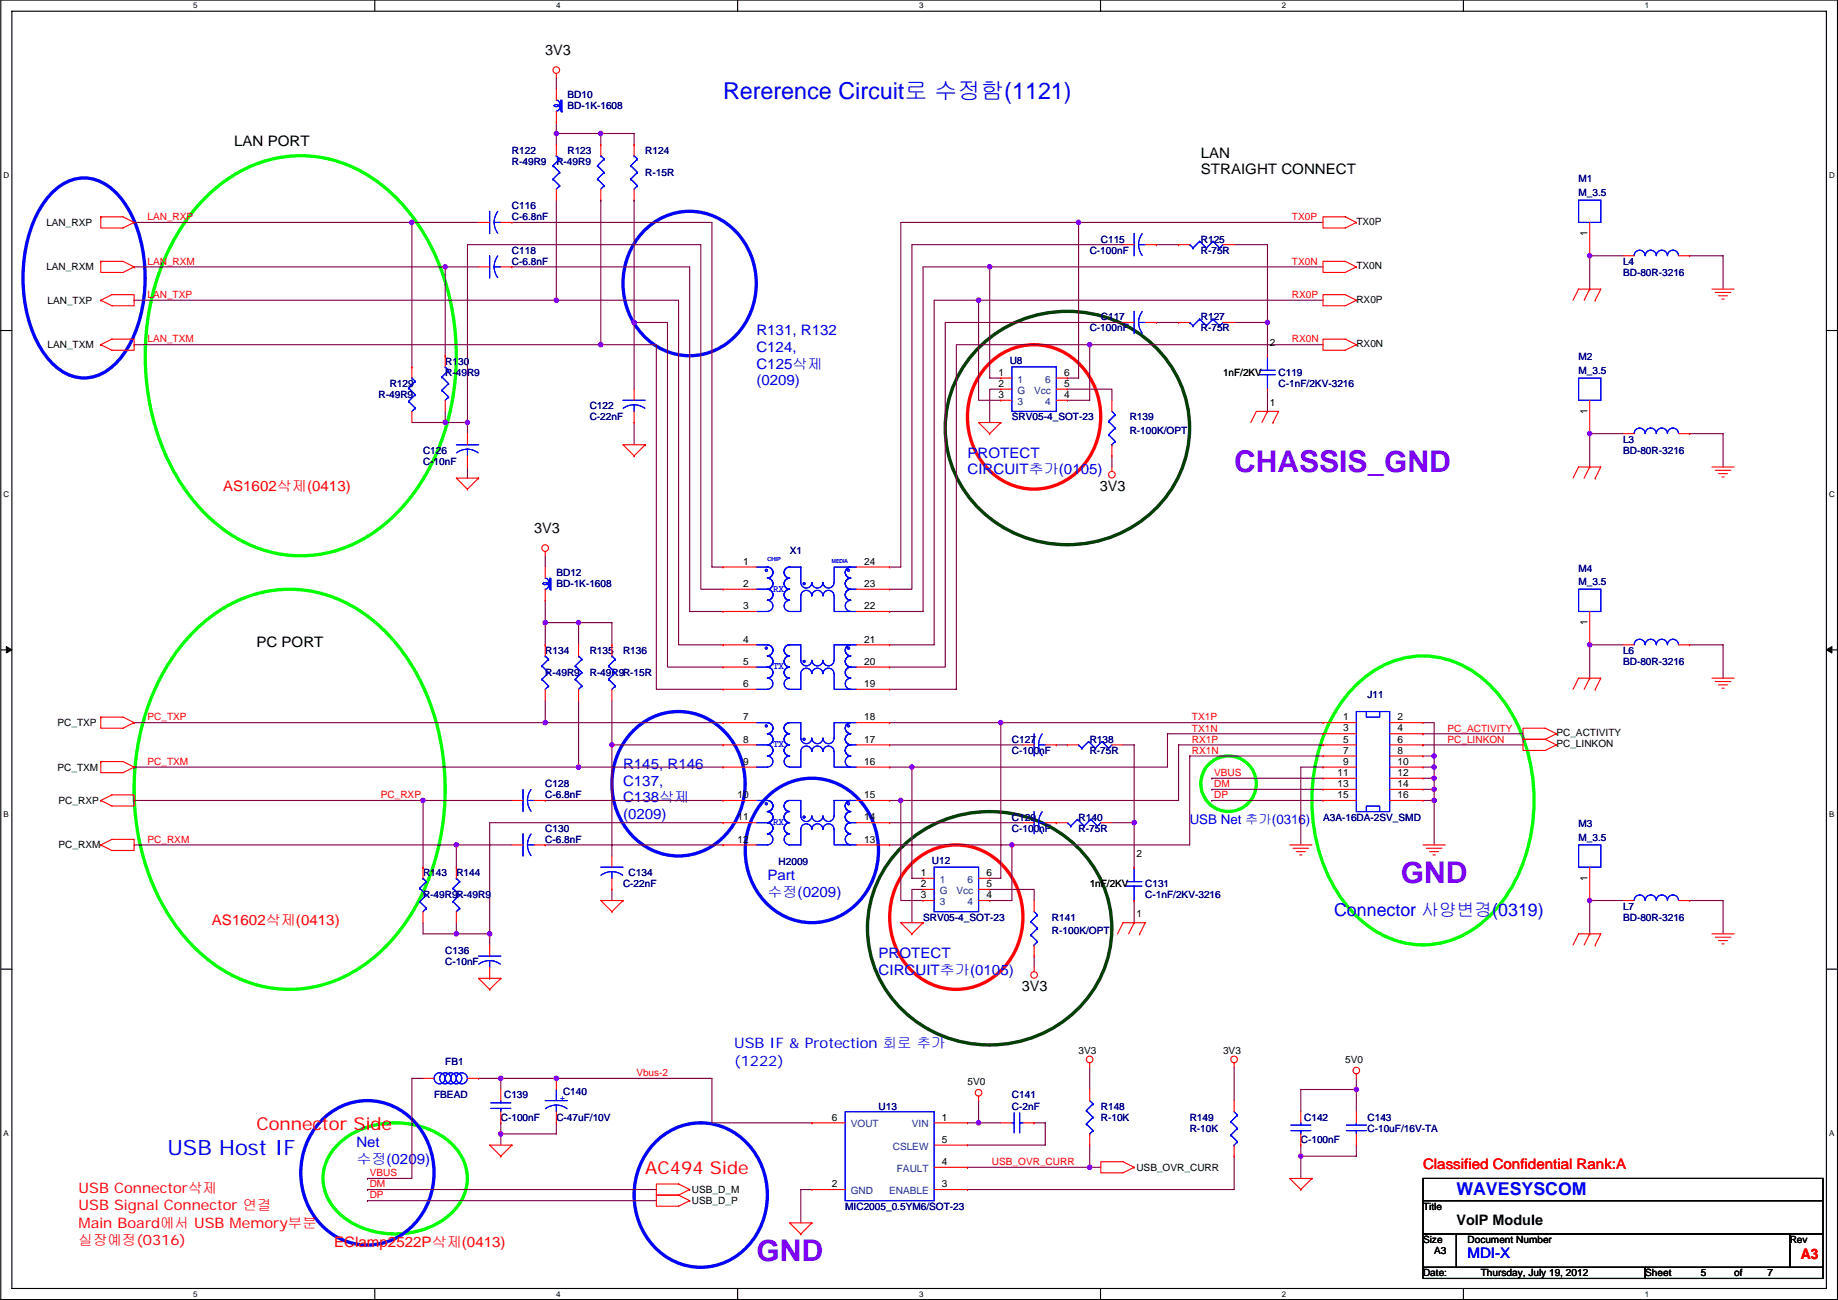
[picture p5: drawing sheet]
<svg xmlns="http://www.w3.org/2000/svg" width="420mm" height="297mm" viewBox="0 0 420 297" stroke-linecap="round" stroke-linejoin="round" font-family="sans-serif">
<path d="M.2 0h419.8v296.9h-419.8zM2.7 2.6h414.8v291.8h-414.8z" fill="none" stroke="#000" stroke-width=".25"/>
<g fill="#fff">
<path d="M44.2 .3h1v2h-1z"/>
<path d="M44.2 294.7h1v2h-1z"/>
</g>
<path d="M85.7 0v2.6M85.7 294.4v2.5" fill="none" stroke="#000" stroke-width=".25"/>
<g fill="#fff">
<path d="M127.1 .3h1v2h-1z"/>
<path d="M127.1 294.7h1v2h-1z"/>
</g>
<path d="M168.6 0v2.6M168.6 294.4v2.5" fill="none" stroke="#000" stroke-width=".25"/>
<g fill="#fff">
<path d="M210.1 .3h1v2h-1z"/>
<path d="M210.1 294.7h1v2h-1z"/>
</g>
<path d="M251.6 0v2.6M251.6 294.4v2.5" fill="none" stroke="#000" stroke-width=".25"/>
<g fill="#fff">
<path d="M293 .3h1v2h-1z"/>
<path d="M293 294.7h1v2h-1z"/>
</g>
<path d="M334.5 0v2.6M334.5 294.4v2.5" fill="none" stroke="#000" stroke-width=".25"/>
<g fill="#fff">
<path d="M376 .3h1v2h-1z"/>
<path d="M376 294.7h1v2h-1z"/>
<path d="M.8 39h1.3v2.1h-1.3z"/>
<path d="M418.1 39h1.3v2.1h-1.3z"/>
<path d="M.8 112h1.3v2h-1.3z"/>
<path d="M418.1 112h1.3v2h-1.3z"/>
</g>
<path d="M.2 75.5h2.5M417.5 75.5h2.5" fill="none" stroke="#000" stroke-width=".25"/>
<g fill="#fff">
<path d="M.8 185h1.2v2h-1.2z"/>
<path d="M418.1 185h1.2v2h-1.2z"/>
</g>
<path d="M.2 148.5h2.5M417.5 148.5h2.5" fill="none" stroke="#000" stroke-width=".25"/>
<path d="M1.4 147.7l1.3 .8-1.3 .7zM417.5 148.5l1.3-.8v1.5z" fill="#000" stroke="#000" stroke-width=".23"/>
<g fill="#fff">
<path d="M.8 257.9h1.2v2h-1.2z"/>
<path d="M418.1 257.9h1.2v2h-1.2z"/>
</g>
<path d="M.2 221.4h2.5M417.5 221.4h2.5M325.3 269.3h91.4v5h-91.4zM325.3 274.3h91.4v7.7h-91.4zM325.3 282h7.6v7.6h-7.6zM325.3 289.6h50.8v2.5h-50.8zM332.9 282h76.2v7.6h-76.2zM376.1 289.6h40.6v2.5h-40.6zM409.1 282h7.6v7.6h-7.6z" fill="none" stroke="#000" stroke-width=".25"/>
<path d="M225.6 83.6a14.6 14.6 0 0 1 24.2 3.8 17 17 0 0 1-8.9 23.6 15 15 0 0 1-19.1-10.8 17.5 17.5 0 0 1 3.8-16.6zM207.8 197.9a14.6 14.6 0 0 1 24.2 3.8 17 17 0 0 1-8.9 23.6 15 15 0 0 1-19-10.8 17.5 17.5 0 0 1 3.7-16.6z" fill="none" stroke="#f00" stroke-width=".76"/>
<path d="M12.2 43.8a9.5 9.5 0 0 1 14.1 0 25.8 25.8 0 0 1 6.7 15.6 31.9 31.9 0 0 1-4.8 21.6 11.1 11.1 0 0 1-10.3 5.3 12.8 12.8 0 0 1-8.6-6.6 34 34 0 0 1 0-32.4l1.9-2.5zM146.9 53.1a14.6 14.6 0 0 1 24.1 3.8 17 17 0 0 1-8.8 23.6 15 15 0 0 1-19.1-10.8 17.5 17.5 0 0 1 3.8-16.6zM144.3 167.4a14.6 14.6 0 0 1 24.2 3.8 17 17 0 0 1-8.9 23.6 15 15 0 0 1-19-10.8 17.5 17.5 0 0 1 3.7-16.6zM174.8 182.7a14.6 14.6 0 0 1 24.2 3.8 17 17 0 0 1-8.9 23.6 15 15 0 0 1-19.1-10.9 17.5 17.5 0 0 1 3.8-16.5zM73.2 256.3a14.6 14.6 0 0 1 24.2 3.8 17 17 0 0 1-8.9 23.6 15 15 0 0 1-19.1-10.8 17.5 17.5 0 0 1 3.8-16.6zM149.4 261.4a14.6 14.6 0 0 1 24.2 3.8 17 17 0 0 1-8.9 23.6 15 15 0 0 1-19.1-10.8 17.5 17.5 0 0 1 3.8-16.6z" fill="none" stroke="#00f" stroke-width=".76"/>
<g fill="none" stroke="#0f0" stroke-width=".76">
<path d="M47 45.1a29.9 29.9 0 0 1 28.9-8.6 35.5 35.5 0 0 1 21 16.8 56.4 56.4 0 0 1 0 55.9 36 36 0 0 1-21 16.9 29.3 29.3 0 0 1-27-6.9 48.4 48.4 0 0 1-15.4-31.7 54.1 54.1 0 0 1 10.1-38.5zM44.5 144.2a29.9 29.9 0 0 1 28.9-8.6 35.5 35.5 0 0 1 20.9 16.8 56.4 56.4 0 0 1 0 55.9 36 36 0 0 1-20.9 16.8 29.3 29.3 0 0 1-27.1-6.8 48.4 48.4 0 0 1-15.3-31.8 54.1 54.1 0 0 1 10.1-38.5zM310 156.5a20.9 20.9 0 0 1 30.6 0 37.6 37.6 0 0 1 10 28.8 35.9 35.9 0 0 1-11.5 25.3 20.8 20.8 0 0 1-29.1-1.4 37.6 37.6 0 0 1-10-28.8 36.4 36.4 0 0 1 10-23.9zM77.6 261.2a19.9 19.9 0 0 1 25.5 0 10.5 10.5 0 0 1 0 16.1 19.8 19.8 0 0 1-25.5 0 10.5 10.5 0 0 1 0-16.1z"/>
<circle cx="280.8" cy="179.1" r="6.3"/>
</g>
<path d="M223.5 79.6a28.7 28.7 0 0 1 45.6 6.5 26.2 26.2 0 0 1-14.7 36.5 28.3 28.3 0 0 1-37-16.8 25.8 25.8 0 0 1 6.1-26.2zM205.8 193.9a28.7 28.7 0 0 1 45.5 6.5 26.2 26.2 0 0 1-14.7 36.5 28.3 28.3 0 0 1-37-16.8 25.8 25.8 0 0 1 6.2-26.2z" fill="none" stroke="#004000" stroke-width=".76"/>
<g fill="none" stroke="#800040" stroke-width=".25">
<path d="M127.2 17.8v2.5M127.2 30.5h17.8v2.5M127.2 30.5v2.5M127.2 28v2.5M127.2 30.5h.1M137.3 30.5h.1M137.3 30.5v2.5M30.7 50.8h.1M30.7 50.8h63.5M94.2 50.8h15.2M94.2 50.8h.1M94.2 50.8v33"/>
<path d="M117 50.8h45.7v78.8h2.6M127.2 45.7v22.9M137.3 45.7h.1M137.3 45.7v33.1M145 45.7h.1M145 45.7v28M246.6 50.8h.1M246.6 50.8h55.8M256.7 55.9h-48.2v78.7h-5.1M264.3 55.9h5.1M282.1 55.9h7.6v17.8M363.4 58.4h.1"/>
<path d="M363.4 58.4v7.7M363.4 58.4h7.6M386.3 58.4h7.6v7.7M30.7 68.6h.1M30.7 68.6h124.4v78.7h10.2M30.7 61h.1M30.7 78.8h.1M30.7 61h71.1M30.7 78.8h106.6M101.8 61h7.6M101.8 61h.1M101.8 61v20.3"/>
<path d="M117 61h40.7v78.7h7.6M127.2 68.6h.1M137.3 78.8h12.7v78.7h15.3M145 73.7v15.2M145 73.7h7.6v78.7h12.7M223.7 68.6h.1M223.7 68.6h78.7M226.2 61h.1M226.2 61h76.2M249.1 78.8h-30.5v78.7h-15.2M249.1 78.8h.1M249.1 78.8v12.7h-5.1"/>
<path d="M249.1 78.8h53.3M256.7 73.7h-40.6v78.7h-12.7M264.3 73.7h5.1M282.1 73.7h7.6M289.7 73.7h.1M289.7 73.7v7.6M94.2 96.5h7.6M101.8 96.5h.1M101.8 94v2.5M101.8 96.5h5.1M106.9 96.5h.1M106.9 96.5v-40.6h53.3v78.7h5.1"/>
<path d="M106.9 96.5v2.6M145 96.5v5.1M228.8 86.4h-2.6v-25.4h-15.2v78.7h-7.6M228.8 91.5h-5.1v-22.9h-10.2v78.7h-10.1M228.8 88.9h-2.6v7.6M244 86.4h2.6v-35.6h-40.7v78.8h-2.5M244 88.9h10.2v2.6M289.7 88.9v5.1M363.4 99.1h.1M363.4 99.1v7.6M363.4 99.1h7.6M386.3 99.1h7.6v7.6"/>
<path d="M106.9 106.7v2.5M254.2 104.2v2.5M124.6 127v2.6M124.6 137.2v5.1M124.6 142.3h15.3v5M124.6 142.3v5M124.6 142.3h.1M132.3 142.3h.1M132.3 142.3v5M363.4 147.3h.1M363.4 147.3v7.7M363.4 147.3h7.6"/>
<path d="M386.3 147.3h7.6v7.7M30.7 165.1h.1M30.7 175.3h.1M30.7 165.1h134.6M30.7 175.3h134.6M124.6 165.1h.1M124.6 160v5.1M132.3 160v15.3M132.3 175.3h.1M139.9 170.2v25.4M139.9 170.2h.1M139.9 160v10.2"/>
<path d="M139.9 170.2h25.4M203.4 170.2h30.5M203.4 175.3h5.1M203.4 165.1h25.4M208.5 175.3h.1M208.5 175.3v25.4h2.5M228.8 165.1v35.6h-2.6M228.8 165.1h.1M228.8 165.1h73.6M241.5 170.2h2.5M256.7 170.2h2.6v17.8h-5.1M266.9 167.7h.1"/>
<path d="M266.9 167.7v7.6h-58.4M266.9 167.7h35.5M269.4 170.2h.1M269.4 170.2v12.7h-63.5M269.4 170.2h33M272 172.7v20.4h-40.7M272 172.7h.1M272 172.7h30.4M277 177.8h.1M277 177.8h25.4M302.4 175.3h-5v17.8M325.3 165.1h2.5v7.6"/>
<path d="M325.3 172.7h2.5M325.3 177.8h2.5M325.3 167.7h.1M325.3 170.2h.1M325.3 170.2h22.9M325.3 167.7h22.9M327.8 172.7v2.6h-2.5M327.8 177.8h.1M327.8 177.8v2.6h-2.5M327.8 172.7h.1M327.8 175.3v2.5M30.7 193.1h.1"/>
<path d="M30.7 182.9h.1M30.7 193.1h86.3M30.7 182.9h86.3M96.7 182.9v15.2M96.7 182.9h.1M104.3 193.1v5M104.3 193.1h.1M124.6 182.9h40.7M124.6 193.1h40.7M165.3 188h-53.4v25.4M203.4 188h30.5M203.4 193.1h27.9"/>
<path d="M203.4 182.9h2.5M205.9 182.9h.1M205.9 182.9v22.9h5.1M231.3 193.1h.1M231.3 193.1v12.7h-5.1M259.3 188h.1M259.3 188v10.1M277 180.4h.1M277 182.9h.1M277 182.9h25.4M277 180.4h25.4M327.8 182.9h.1"/>
<path d="M327.8 180.4v2.5h-2.5M327.8 180.4h.1M327.8 182.9v10.2M96.7 210.8v2.6h7.6M104.3 213.4h.1M104.3 210.8v2.6M104.3 213.4h7.6M111.9 213.4h.1M111.9 213.4v2.5M139.9 203.2v2.6M211 203.2h-2.5v7.6M226.2 203.2h10.2v2.6"/>
<path d="M236.4 218.5v2.5M259.3 205.8v5M363.4 205.8h.1M363.4 205.8v7.6M363.4 205.8h7.6M386.3 205.8h7.6v7.6M96.7 246.4h-2.5v22.9h-10.2M109.4 246.4h5.1v2.5M114.5 246.4h.1M114.5 259.1v2.5M114.5 259.1h.1M114.5 256.6v2.5"/>
<path d="M114.5 246.4h48.2v10.2h22.9M127.2 256.6v2.5h-12.7M127.2 246.4h.1M221.2 256.6h2.5M223.7 251.5v5.1h5.1M223.7 251.5h.1M236.4 256.6h2.5v5h-17.7M249.1 243.9v5M282.1 243.9v7.6M310.1 248.9h.1M310.1 248.9h-12.7v5.1M310.1 246.4v2.5"/>
<path d="M310.1 248.9v5.1M84 271.8h.1M84 274.3h.1M84 269.3h.1M84 271.8h66M84 274.3h66M185.6 271.8h-2.5v7.6M221.2 266.7h.1M221.2 266.7h30.4M249.1 266.7h.1M249.1 261.6v5.1M282.1 264.2v7.6h-60.9"/>
<path d="M297.4 261.6v2.6M297.4 264.2v5.1M297.4 264.2h.1M310.1 261.6v2.6h-12.7"/>
</g>
<g fill="#f0f" stroke="#f0f" stroke-width=".25">
<circle cx="127.2" cy="68.6" r=".5"/>
<circle cx="137.3" cy="30.5" r=".5"/>
<circle cx="101.8" cy="96.5" r=".5"/>
<circle cx="246.5" cy="50.8" r=".5"/>
<circle cx="226.2" cy="61" r=".5"/>
<circle cx="289.7" cy="73.7" r=".5"/>
<circle cx="106.8" cy="96.5" r=".5"/>
<circle cx="223.7" cy="68.6" r=".5"/>
<circle cx="124.6" cy="165.1" r=".5"/>
<circle cx="231.3" cy="193" r=".5"/>
<circle cx="205.9" cy="182.9" r=".5"/>
<circle cx="259.2" cy="188" r=".5"/>
<circle cx="139.9" cy="170.2" r=".5"/>
<circle cx="132.2" cy="142.2" r=".5"/>
<circle cx="111.9" cy="213.4" r=".5"/>
<circle cx="104.3" cy="213.4" r=".5"/>
<circle cx="208.4" cy="175.3" r=".5"/>
<circle cx="124.6" cy="142.2" r=".5"/>
<circle cx="249.1" cy="78.7" r=".5"/>
<circle cx="114.5" cy="246.4" r=".5"/>
<circle cx="114.5" cy="259.1" r=".5"/>
<circle cx="127.2" cy="246.4" r=".5"/>
<circle cx="249.1" cy="266.7" r=".5"/>
<circle cx="223.7" cy="256.5" r=".5"/>
<circle cx="310" cy="248.9" r=".5"/>
<circle cx="297.3" cy="264.2" r=".5"/>
<circle cx="104.3" cy="193" r=".5"/>
<circle cx="96.7" cy="182.9" r=".5"/>
<circle cx="228.8" cy="165.1" r=".5"/>
<circle cx="363.4" cy="58.4" r=".5"/>
<circle cx="363.4" cy="99.1" r=".5"/>
<circle cx="363.4" cy="147.3" r=".5"/>
<circle cx="363.4" cy="205.7" r=".5"/>
<circle cx="132.2" cy="175.3" r=".5"/>
<circle cx="144.9" cy="73.7" r=".5"/>
<circle cx="137.3" cy="78.7" r=".5"/>
<circle cx="101.8" cy="61" r=".5"/>
<circle cx="94.1" cy="50.8" r=".5"/>
<circle cx="127.2" cy="30.5" r=".5"/>
<circle cx="327.8" cy="182.9" r=".5"/>
<circle cx="327.8" cy="175.3" r=".5"/>
<circle cx="327.8" cy="177.8" r=".5"/>
<circle cx="327.8" cy="180.3" r=".5"/>
<circle cx="327.8" cy="172.7" r=".5"/>
</g>
<g fill="none" stroke="#f00" stroke-width=".25">
<path d="M127.2 16.8v1M127.2 20.3v2.6M127.2 28h.1M127.2 33h.1M127.2 25.4v2.6M127.2 33v2.6M137.3 33h.1M137.3 33v2.6M145 33h.1M145 33v2.6M23 59.7h5.1l2.6 1.3M23 59.7v2.6h5.1l2.6-1.3"/>
<path d="M23 59.7h.1M23 49.6h5.1l2.6 1.2M23 49.6v2.5h5.1l2.6-1.3M23 49.6h.1M30.7 50.8h.1M109.4 50.8h2.5M114.5 50.8h2.5M117 50.8h.1M127.2 43.2v2.5M137.3 43.2v2.5M145 43.2v2.5M256.7 55.9h2.6"/>
<path d="M261.8 55.9h2.5M264.3 55.9h.1M269.4 55.9h.1M269.4 55.9h2.6M279.6 55.9h2.5M302.4 49.6h5.1l2.6 1.2-2.6 1.3h-5.1zM302.4 59.7h5.1l2.6 1.3-2.6 1.3h-5.1zM310.1 50.8h.1M363.4 58.4h.1M363.4 50.8v7.6M371 58.4h2.6M383.7 58.4h2.6"/>
<path d="M386.3 58.4h.1M23 78.8l2.6-1.3h5.1v2.5h-5.1zM23 78.8h.1M23 68.6l2.6-1.3h5.1v2.6h-5.1zM23 68.6h.1M30.7 61h.1M109.4 61h2.5M114.5 61h2.5M117 61h.1M256.7 73.7h2.6M261.8 73.7h2.5M264.3 73.7h.1"/>
<path d="M269.4 73.7h.1M269.4 73.7h2.6M279.6 73.7h2.5M302.4 67.3h5.1l2.6 1.3-2.6 1.3h-5.1zM302.4 77.5h5.1l2.6 1.3-2.6 1.2h-5.1zM310.1 61h.1M310.1 68.6h.1M310.1 78.8h.1M359.6 68.6l1.3-2.5h5l-1.2 2.5M363.4 66.1h.1M363.4 66.1l-1.3 2.5M364.7 68.6h.1"/>
<path d="M391.3 66.1h5.1M392.1 66.8h3.6M392.9 67.6h2M393.6 68.3h.5M94.2 94v2.5M94.2 83.8h.1M94.2 83.8v2.6M101.8 91.5v2.5M101.8 81.3h.1M101.8 81.3v2.5M106.9 99.1v2.5M145 88.9v2.6"/>
<path d="M145 96.5h.1M145 94v2.5M226.2 99.1h.1M228.8 96.5h-5.1l2.5 2.6M228.8 96.5h.1M228.8 86.4h.1M228.8 88.9h.1M228.8 91.5h.1M228.8 96.5l-2.6 2.6M228.8 86.4h2.5M228.8 88.9h2.5M228.8 91.5h2.5"/>
<path d="M241.5 86.4h2.5M241.5 88.9h2.5M241.5 91.5h2.5M244 91.5h.1M244 88.9h.1M244 86.4h.1M254.2 91.5v2.5M285.9 96.5l1.3-2.5h5.1l-1.3 2.5M289.7 94h.1M289.7 81.3h.1M289.7 88.9h.1M289.7 94l-1.2 2.5"/>
<path d="M291 96.5h.1M363.4 99.1h.1M363.4 91.5v7.6M371 99.1h2.6M383.7 99.1h2.6M386.3 99.1h.1M106.9 111.8h.1M106.9 106.7h.1M106.9 104.2v2.5M109.4 109.2h-5.1l2.6 2.6M109.4 109.2h.1M109.4 109.2l-2.5 2.6"/>
<path d="M145 104.2h.1M147.5 101.6h-5.1l2.6 2.6M147.5 101.6h.1M147.5 101.6l-2.5 2.6M254.2 106.7v1M254.2 104.2h.1M254.2 101.6v2.6M359.6 109.2l1.3-2.5h5l-1.2 2.5M363.4 106.7h.1M363.4 106.7l-1.3 2.5M364.7 109.2h.1M391.3 106.7h5.1"/>
<path d="M392.1 107.5h3.6M392.9 108.2h2M393.6 109h.5M124.6 126v1M124.6 129.6v2.5M124.6 137.2h.1M124.6 134.6v2.6M165.3 129.6h.1M165.3 134.6h.1M165.3 139.7h.1M165.3 129.6h7.6M165.3 134.6h7.6"/>
<path d="M165.3 139.7h7.6M195.8 129.6h7.6M195.8 134.6h7.6M195.8 139.7h7.6M203.4 139.7h.1M203.4 134.6h.1M203.4 129.6h.1M363.4 139.7v7.6M124.6 157.5v2.5M124.6 147.3h.1M124.6 147.3v2.6M132.3 157.5v2.5"/>
<path d="M132.3 147.3h.1M132.3 147.3v2.6M139.9 157.5v2.5M139.9 147.3h.1M139.9 147.3v2.6M165.3 147.3h.1M165.3 152.4h.1M165.3 157.5h.1M165.3 147.3h7.6M165.3 152.4h7.6M165.3 157.5h7.6M195.8 147.3h7.6"/>
<path d="M195.8 152.4h7.6M195.8 157.5h7.6M203.4 157.5h.1M203.4 152.4h.1M203.4 147.3h.1M359.6 157.5l1.3-2.5h5l-1.2 2.5M363.4 155h.1M363.4 147.3h.1M363.4 155l-1.3 2.5M364.7 157.5h.1M371 147.3h2.6M383.7 147.3h2.6"/>
<path d="M386.3 147.3h.1M391.3 155h5.1M392.1 155.7h3.6M392.9 156.5h2M393.6 157.2h.5M23 174h5.1l2.6 1.3M23 174v2.6h5.1l2.6-1.3M23 174h.1M23 163.9h5.1l2.6 1.2M23 163.9v2.5h5.1l2.6-1.3M23 163.9h.1M30.7 175.3h.1"/>
<path d="M30.7 165.1h.1M165.3 165.1h.1M165.3 170.2h.1M165.3 175.3h.1M165.3 170.2h7.6M165.3 165.1h7.6M165.3 175.3h7.6M195.8 170.2h7.6M195.8 165.1h7.6M195.8 175.3h7.6M203.4 165.1h.1M203.4 175.3h.1"/>
<path d="M203.4 170.2h.1M233.9 170.2h2.5M238.9 170.2h2.6M241.5 170.2h.1M244 170.2h.1M244 170.2h2.6M254.2 170.2h2.5M302.4 165.1h.1M302.4 167.7h.1M302.4 170.2h.1M302.4 172.7h.1M302.4 175.3h.1"/>
<path d="M302.4 177.8h.1M302.4 170.2h7.7M302.4 165.1h7.7M302.4 167.7h7.7M302.4 172.7h7.7M302.4 175.3h7.7M302.4 177.8h7.7M317.7 170.2h7.6M317.7 165.1h7.6M317.7 167.7h7.6M317.7 172.7h7.6M317.7 175.3h7.6"/>
<path d="M317.7 177.8h7.6M325.3 165.1h.1M325.3 167.7h.1M325.3 170.2h.1M325.3 172.7h.1M325.3 175.3h.1M325.3 177.8h.1M353.2 168.9h-5v2.6h5l2.6-1.3M353.2 168.9l2.6 1.3M355.8 170.2h.1M355.8 167.7l-2.6-1.3h-5v2.5h5M355.8 167.7h.1"/>
<path d="M355.8 167.7l-2.6 1.2M23 193.1l2.6-1.3h5.1v2.5h-5.1zM23 193.1h.1M23 182.9l2.6-1.3h5.1v2.6h-5.1zM23 182.9h.1M96.7 198.1h.1M96.7 198.1v2.6M104.3 198.1h.1M104.3 198.1v2.6M117 182.9h2.6M117 193.1h2.6M122.1 182.9h2.5"/>
<path d="M122.1 193.1h2.5M124.6 182.9h.1M124.6 193.1h.1M139.9 195.6v2.5M165.3 182.9h.1M165.3 188h.1M165.3 193.1h.1M165.3 182.9h7.6M165.3 193.1h7.6M165.3 188h7.6M195.8 182.9h7.6M195.8 193.1h7.6"/>
<path d="M195.8 188h7.6M203.4 182.9h.1M203.4 188h.1M203.4 193.1h.1M233.9 188h2.5M238.9 188h5.1M241.5 188h.1M251.6 188h2.6M259.3 198.1h.1M294.8 193.1h5.1M295.6 193.8h3.5M296.3 194.6h2.1"/>
<path d="M297.1 195.3h.5M302.4 180.4h.1M302.4 182.9h.1M302.4 182.9h7.7M302.4 180.4h7.7M317.7 182.9h7.6M317.7 180.4h7.6M325.3 193.1h5.1M325.3 180.4h.1M325.3 182.9h.1M326.1 193.8h3.5M326.8 194.6h2.1"/>
<path d="M327.6 195.3h.5M363.4 198.1v7.7M96.7 208.3v2.5M104.3 208.3v2.5M111.9 215.9v2.6M139.9 208.3h.1M139.9 203.2h.1M139.9 200.7v2.5M142.4 205.8h-5.1l2.6 2.5M142.4 205.8h.1M142.4 205.8l-2.5 2.5M208.5 213.4h.1"/>
<path d="M211 210.8h-5.1l2.6 2.6M211 210.8h.1M211 200.7h.1M211 203.2h.1M211 205.8h.1M211 210.8l-2.5 2.6M211 205.8h2.5M211 200.7h2.5M211 203.2h2.5M223.7 205.8h2.5M223.7 200.7h2.5M223.7 203.2h2.5"/>
<path d="M226.2 205.8h.1M226.2 203.2h.1M226.2 200.7h.1M236.4 205.8v2.5M236.4 218.5h.1M236.4 215.9v2.6M255.4 213.4l1.3-2.6h5.1l-1.3 2.6M259.3 210.8h.1M259.3 205.8h.1M259.3 210.8l-1.3 2.6M260.5 213.4h.1M359.6 215.9l1.3-2.5h5l-1.2 2.5"/>
<path d="M363.4 213.4h.1M363.4 205.8h.1M363.4 213.4l-1.3 2.5M364.7 215.9h.1M371 205.8h2.6M383.7 205.8h2.6M386.3 205.8h.1M391.3 213.4h5.1M392.1 214.1h3.6M392.9 214.9h2M393.6 215.7h.5M111.9 226.1h.1"/>
<path d="M111.9 223.5h.1M111.9 221v2.5M114.5 223.5h-5.1l2.5 2.6M114.5 223.5h.1M114.5 223.5l-2.6 2.6M236.4 221v1M96.7 246.4h2.5M106.9 246.4h2.5M109.4 246.4h.1M114.5 248.9v2.6M114.5 256.6h.1M114.5 254v2.6"/>
<path d="M127.2 246.4v2.5M127.2 256.6h.1M127.2 254v2.6M185.6 256.6h.1M185.6 256.6h7.6M213.5 256.6h7.7M221.2 256.6h.1M223.7 250.5v1M228.8 256.6h2.5M233.9 256.6h2.5M236.4 256.6h.1M249.1 242.8v1.1"/>
<path d="M249.1 248.9v2.6M249.1 259.1v2.5M282.1 242.8v1.1M282.1 251.5v2.5M297.4 254v2.6M297.4 259.1v2.5M310.1 245.4v1M310.1 254v2.6M310.1 259.1v2.5M114.5 264.2h.1M117 261.6h-5.1l2.6 2.6M117 261.6h.1"/>
<path d="M117 261.6l-2.5 2.6M155.1 273.1h-5.1v2.5h5.1l2.6-1.3M155.1 273.1l2.6 1.2M157.7 274.3h.1M157.7 271.8l-2.6-1.3h-5.1v2.6h5.1M157.7 271.8h.1M157.7 271.8l-2.6 1.3M185.6 279.4h-5.1l2.6 2.6M185.6 279.4h.1M185.6 271.8h.1M185.6 279.4l-2.5 2.6M185.6 271.8h7.6"/>
<path d="M213.5 266.7h7.7M213.5 261.6h7.7M213.5 271.8h7.7M221.2 266.7h.1M221.2 261.6h.1M221.2 271.8h.1M249.1 261.6h.1M251.6 265.5h5.1l2.6 1.2-2.6 1.3h-5.1zM259.3 266.7h.1M282.1 264.2h.1M282.1 261.6v2.6M297.4 271.8h.1"/>
<path d="M297.4 261.6h.1M299.9 269.3h-5.1l2.6 2.5M299.9 269.3h.1M299.9 269.3l-2.5 2.5M310.1 261.6h.1M183.1 282h.1"/>
<circle cx="127.2" cy="16" r=".76"/>
<circle cx="254.2" cy="108.5" r=".76"/>
<circle cx="124.6" cy="125.2" r=".76"/>
<circle cx="236.4" cy="222.8" r=".76"/>
<circle cx="223.7" cy="249.7" r=".76"/>
<circle cx="249.1" cy="242.1" r=".76"/>
<circle cx="282.1" cy="242.1" r=".76"/>
<circle cx="310" cy="244.6" r=".76"/>
</g>
<g fill="none" stroke="#00f" stroke-width=".25">
<path d="M126.4 37.9h.1M126.4 37.9l1.5 1.5M126.6 24.1a.76 .76 0 0 1 1.3 .3 .76 .76 0 0 1-.7 1M127.2 22.9a.75 .75 0 0 1 .7 1 .75 .75 0 0 1-1.3 .3M127.2 35.6h.1M127.2 35.6l.7 .7M127.9 39.4h.1M127.9 36.3h.1M127.9 39.4l-1.5 1.5M127.9 36.3l-1.5 1.6M128.2 22.9v2.5M128.4 25.4h.1"/>
<path d="M128.4 22.9v2.5M136.6 37.9h.1M136.6 37.9l1.5 1.5M137.3 35.6h.1M137.3 35.6l.8 .7M138.1 39.4h.1M138.1 36.3h.1M138.1 39.4l-1.5 1.5M138.1 36.3l-1.5 1.6M144.2 37.9h.1M144.2 37.9l1.5 1.5M145 35.6h.1"/>
<path d="M145 35.6l.7 .7M145.7 39.4h.1M145.7 36.3h.1M145.7 39.4l-1.5 1.5M145.7 36.3l-1.5 1.6M111.9 48.3v5.1M111.9 58.4v5.1M113 50.8h1.5M113 50.8l.1 1 .7 1.5M113.8 48.3l-.7 1.5-.1 1M113.8 58.5l-.7 1.4-.1 1.1M126.4 40.9h.1"/>
<path d="M126.4 40.9l1.5 1.5M127.9 42.4h.1M127.9 42.4l-.7 .8M136.6 40.9h.1M136.6 40.9l1.5 1.5M138.1 42.4h.1M138.1 42.4l-.8 .8M144.2 40.9h.1M144.2 40.9l1.5 1.5M145.7 42.4h.1M145.7 42.4l-.7 .8M259.3 53.4v5"/>
<path d="M260.3 55.9h1.5M260.3 55.9l.1 1 .7 1.5M261.1 53.4l-.7 1.4-.1 1.1M272 55.9h.1M272 55.9l.7 .8M272.7 56.7h.1M274.2 55.1h.1M274.2 55.1l1.6 1.6M274.2 55.1l-1.5 1.6M275.8 56.7h.1M277.3 55.1h.1M277.3 55.1l1.5 1.6"/>
<path d="M277.3 55.1l-1.5 1.6M278.8 56.7h.1M279.6 55.9l-.8 .8M360.9 45.7h5v5.1h-5zM373.6 58.4a1.26 1.26 0 0 1 1.2-1.2 1.26 1.26 0 0 1 1.3 1.2 1.27 1.27 0 0 1 1.2-1.2 1.27 1.27 0 0 1 1.3 1.2 1.27 1.27 0 0 1 1.3-1.2 1.27 1.27 0 0 1 1.3 1.2 1.27 1.27 0 0 1 1.2-1.2 1.27 1.27 0 0 1 1.3 1.2M113 61h1.5M113 61l.1 1 .7 1.4M259.3 71.1v5.1M260.3 73.7h1.5M260.3 73.7l.1 1 .7 1.4M261.1 71.2l-.7 1.4-.1 1.1M272 73.7h.1"/>
<path d="M272 73.7l.7 .7M272.7 74.4h.1M274.2 72.9h.1M274.2 72.9l1.6 1.5M274.2 72.9l-1.5 1.5M275.8 74.4h.1M277.3 72.9h.1M277.3 72.9l1.5 1.5M277.3 72.9l-1.5 1.5M278.8 74.4h.1M279.6 73.7l-.8 .7M93.4 91.7h.1"/>
<path d="M93.4 88.7h.1M93.4 91.7l1.5 1.5M93.4 88.7l1.5 1.5M94.2 86.4h.1M94.2 86.4l.7 .7M94.9 93.2h.1M94.9 90.2h.1M94.9 87.1h.1M94.9 93.2l-.7 .8M94.9 87.1l-1.5 1.6M94.9 90.2l-1.5 1.5M101 89.2h.1"/>
<path d="M101 86.1h.1M101 89.2l1.5 1.5M101 86.1l1.5 1.6M101.8 83.8h.1M101.8 83.8l.7 .8M102.5 90.7h.1M102.5 87.7h.1M102.5 84.6h.1M102.5 90.7l-.7 .8M102.5 87.7l-1.5 1.5M102.5 84.6l-1.5 1.5M142.4 91.5h5.1"/>
<path d="M142.5 93.3a4.1 4.1 0 0 1 4.9 0M145 92.5v1.5M231.3 83.8h10.2v10.2h-10.2zM253.4 96.3h.1M253.4 99.3h.1M253.4 96.3l1.5 1.5M253.4 99.3l1.5 1.6M254.2 94l.7 .8M254.9 94.8h.1M254.9 97.8h.1M254.9 94.8l-1.5 1.5M254.9 97.8l-1.5 1.5"/>
<path d="M288 84.6h3.5M288 85.6h3.5M289.7 81.3v3.3M289.7 85.6v3.3M360.9 86.4h5v5.1h-5zM373.6 99.1a1.26 1.26 0 0 1 1.2-1.3 1.26 1.26 0 0 1 1.3 1.3 1.27 1.27 0 0 1 1.2-1.3 1.27 1.27 0 0 1 1.3 1.3 1.27 1.27 0 0 1 1.3-1.3 1.27 1.27 0 0 1 1.3 1.3 1.27 1.27 0 0 1 1.2-1.3 1.27 1.27 0 0 1 1.3 1.3M104.3 101.6h5.1M104.4 103.5a4.1 4.1 0 0 1 4.9 0M106.9 102.6v1.6M254.2 101.6h.1M254.9 100.9h.1M254.9 100.9l-.7 .7"/>
<path d="M124.1 133.3a.76 .76 0 0 1 1.2 .3 .76 .76 0 0 1-.7 1M124.6 132.1a.75 .75 0 0 1 .7 1 .75 .75 0 0 1-1.2 .3M125.7 132.1v2.5M125.9 134.6h.1M125.9 132.1v2.5M172.9 129.6h2.5M172.9 134.6h2.5M172.9 139.7h2.5M175.4 129.6a1.26 1.26 0 0 1 1.3 1.2 1.26 1.26 0 0 1-1.3 1.3M175.4 132.1a1.26 1.26 0 0 1 1.3 1.3 1.26 1.26 0 0 1-1.3 1.2 1.27 1.27 0 0 1 1.3 1.3 1.27 1.27 0 0 1-1.3 1.3 1.27 1.27 0 0 1 1.3 1.2 1.27 1.27 0 0 1-1.3 1.3M180.5 129.6a1.26 1.26 0 0 0-1.3 1.2 1.26 1.26 0 0 0 1.3 1.3M180.5 132.1a1.26 1.26 0 0 0-1.3 1.3 1.26 1.26 0 0 0 1.3 1.2 1.27 1.27 0 0 0-1.3 1.3 1.27 1.27 0 0 0 1.3 1.3 1.27 1.27 0 0 0-1.3 1.2 1.27 1.27 0 0 0 1.3 1.3"/>
<path d="M180.5 129.6h2.6M183.1 136.1a1.26 1.26 0 0 1 1.2-1.2 1.26 1.26 0 0 1 1.3 1.2M183.1 129.6v3.5a1.26 1.26 0 0 0 1.2 1.3 1.26 1.26 0 0 0 1.3-1.3M183.1 129.6h.1M183.1 136.2v3.5h-2.6M185.6 136.1a1.26 1.26 0 0 1 1.3-1.2 1.26 1.26 0 0 1 1.2 1.2 1.27 1.27 0 0 1 1.3-1.2 1.27 1.27 0 0 1 1.3 1.2M185.6 133.1a1.26 1.26 0 0 0 1.3 1.3 1.26 1.26 0 0 0 1.2-1.3 1.27 1.27 0 0 0 1.3 1.3 1.27 1.27 0 0 0 1.3-1.3M190.7 136.2v3.5h5.1M194.5 129.6a1.26 1.26 0 0 0-1.3 1.2 1.26 1.26 0 0 0 1.3 1.3M194.5 132.1a1.26 1.26 0 0 0-1.3 1.3 1.26 1.26 0 0 0 1.3 1.2M194.5 134.6a1.26 1.26 0 0 0-1.3 1.3 1.26 1.26 0 0 0 1.3 1.3 1.27 1.27 0 0 0-1.3 1.2 1.27 1.27 0 0 0 1.3 1.3M194.5 134.6h1.3"/>
<path d="M195.8 129.6h-5.1v3.5M360.9 134.6h5v5.1h-5zM123.9 155.2h.1M123.9 152.2h.1M123.9 155.2l1.5 1.5M123.9 152.2l1.5 1.5M124.6 149.9h.1M124.6 149.9l.8 .7M125.4 156.7h.1M125.4 153.7h.1M125.4 150.6h.1M125.4 156.7l-.8 .8"/>
<path d="M125.4 153.7l-1.5 1.5M125.4 150.6l-1.5 1.6M131.5 155.2h.1M131.5 152.2h.1M131.5 155.2l1.5 1.5M131.5 152.2l1.5 1.5M132.3 149.9h.1M132.3 149.9l.7 .7M133 156.7h.1M133 153.7h.1M133 150.6h.1M133 156.7l-.7 .8"/>
<path d="M133 153.7l-1.5 1.5M133 150.6l-1.5 1.6M139.1 155.2h.1M139.1 152.2h.1M139.1 155.2l1.5 1.5M139.1 152.2l1.5 1.5M139.9 149.9h.1M139.9 149.9l.7 .7M140.6 156.7h.1M140.6 153.7h.1M140.6 150.6h.1M140.6 156.7l-.7 .8"/>
<path d="M140.6 153.7l-1.5 1.5M140.6 150.6l-1.5 1.6M172.9 152.4h2.5M172.9 147.3h2.5M172.9 157.5h2.5M175.4 149.9a1.27 1.27 0 0 1 1.3 1.3 1.27 1.27 0 0 1-1.3 1.2 1.26 1.26 0 0 1 1.3 1.3 1.26 1.26 0 0 1-1.3 1.2M175.4 147.3a1.26 1.26 0 0 1 1.3 1.3 1.26 1.26 0 0 1-1.3 1.3M175.4 155a1.26 1.26 0 0 1 1.3 1.2 1.26 1.26 0 0 1-1.3 1.3M180.5 147.3a1.26 1.26 0 0 0-1.3 1.3 1.26 1.26 0 0 0 1.3 1.3M180.5 149.9a1.26 1.26 0 0 0-1.3 1.2 1.26 1.26 0 0 0 1.3 1.3 1.27 1.27 0 0 0-1.3 1.3 1.27 1.27 0 0 0 1.3 1.2M180.5 155a1.26 1.26 0 0 0-1.3 1.2 1.26 1.26 0 0 0 1.3 1.3M180.5 147.3h2.6v3.6a1.26 1.26 0 0 0 1.2 1.2 1.26 1.26 0 0 0 1.3-1.2"/>
<path d="M183.1 153.9v3.6h-2.6M183.1 153.9a1.26 1.26 0 0 1 1.2-1.2 1.26 1.26 0 0 1 1.3 1.2M185.6 153.9a1.26 1.26 0 0 1 1.3-1.2 1.26 1.26 0 0 1 1.2 1.2 1.27 1.27 0 0 1 1.3-1.2 1.27 1.27 0 0 1 1.3 1.2M185.6 150.9a1.27 1.27 0 0 0 1.3 1.2 1.27 1.27 0 0 0 1.2-1.2 1.26 1.26 0 0 0 1.3 1.2 1.26 1.26 0 0 0 1.3-1.2M190.7 153.9v3.6h5.1M194.5 152.4a1.26 1.26 0 0 0-1.3 1.3 1.26 1.26 0 0 0 1.3 1.2M194.5 155a1.26 1.26 0 0 0-1.3 1.2 1.26 1.26 0 0 0 1.3 1.3M194.5 147.3a1.26 1.26 0 0 0-1.3 1.3 1.26 1.26 0 0 0 1.3 1.3M194.5 149.9a1.26 1.26 0 0 0-1.3 1.2 1.26 1.26 0 0 0 1.3 1.3M194.5 152.4h1.3M195.8 147.3h-5.1v3.6M373.6 147.3a1.26 1.26 0 0 1 1.2-1.2 1.26 1.26 0 0 1 1.3 1.2 1.27 1.27 0 0 1 1.2-1.2 1.27 1.27 0 0 1 1.3 1.2 1.27 1.27 0 0 1 1.3-1.2 1.27 1.27 0 0 1 1.3 1.2 1.27 1.27 0 0 1 1.2-1.2 1.27 1.27 0 0 1 1.3 1.2"/>
<path d="M172.9 170.2h2.5M172.9 175.3h2.5M172.9 165.1h2.5M175.4 167.7a1.26 1.26 0 0 1 1.3 1.2 1.26 1.26 0 0 1-1.3 1.3 1.27 1.27 0 0 1 1.3 1.2 1.27 1.27 0 0 1-1.3 1.3M175.4 165.1a1.26 1.26 0 0 1 1.3 1.3 1.26 1.26 0 0 1-1.3 1.2M175.4 172.7a1.26 1.26 0 0 1 1.3 1.3 1.26 1.26 0 0 1-1.3 1.3M180.5 167.7a1.27 1.27 0 0 0-1.3 1.2 1.27 1.27 0 0 0 1.3 1.3 1.26 1.26 0 0 0-1.3 1.3 1.26 1.26 0 0 0 1.3 1.2M180.5 165.1a1.26 1.26 0 0 0-1.3 1.3 1.26 1.26 0 0 0 1.3 1.2M180.5 172.7a1.26 1.26 0 0 0-1.3 1.3 1.26 1.26 0 0 0 1.3 1.3M180.5 165.1h2.6v3.6M183.1 168.7a1.26 1.26 0 0 0 1.2 1.2 1.26 1.26 0 0 0 1.3-1.2M185.6 171.7a1.26 1.26 0 0 0-1.3-1.2 1.26 1.26 0 0 0-1.2 1.2v3.6h-2.6"/>
<path d="M185.6 168.7a1.27 1.27 0 0 0 1.3 1.2 1.27 1.27 0 0 0 1.2-1.2 1.26 1.26 0 0 0 1.3 1.2 1.26 1.26 0 0 0 1.3-1.2M185.6 171.7a1.26 1.26 0 0 1 1.3-1.2 1.26 1.26 0 0 1 1.2 1.2 1.27 1.27 0 0 1 1.3-1.2 1.27 1.27 0 0 1 1.3 1.2M190.7 171.7v3.6h5.1M194.5 165.1a1.26 1.26 0 0 0-1.3 1.3 1.26 1.26 0 0 0 1.3 1.2M194.5 170.2a1.26 1.26 0 0 0-1.3 1.3 1.26 1.26 0 0 0 1.3 1.2M194.5 172.7a1.26 1.26 0 0 0-1.3 1.3 1.26 1.26 0 0 0 1.3 1.3M194.5 167.7a1.26 1.26 0 0 0-1.3 1.2 1.26 1.26 0 0 0 1.3 1.3M194.5 170.2h1.3M195.8 165.1h-5.1v3.6M236.4 167.7v5M237.4 170.2h1.5M237.4 170.2l.2 1 .6 1.5"/>
<path d="M238.2 167.7l-.6 1.4-.2 1.1M246.6 170.2h.1M246.6 170.2l.7 .8M247.3 171h.1M248.8 169.4h.1M248.8 169.4l1.6 1.6M248.8 169.4l-1.5 1.6M250.4 171h.1M251.9 169.4h.1M251.9 169.4l1.5 1.6M251.9 169.4l-1.5 1.6M253.4 171h.1"/>
<path d="M254.2 170.2l-.8 .8M310.1 162.6h7.6v22.8h-7.6zM312.3 162.6v1.3h3.1v-1.3M119.6 180.4v5M119.6 190.5v5.1M120.6 182.9h1.5M120.6 182.9l.1 1 .7 1.5M120.6 193.1h1.5M120.6 193l.1 1.1 .7 1.4M121.4 180.4l-.7 1.4-.1 1.1M121.4 190.6l-.7 1.4-.1 1M137.3 198.1h5.1"/>
<path d="M137.4 200a4.1 4.1 0 0 1 4.9 0M139.9 199.2v1.5M172.9 188h2.5M172.9 193.1h2.5M172.9 182.9h2.5M175.4 182.9a1.27 1.27 0 0 1 1.3 1.3 1.27 1.27 0 0 1-1.3 1.2 1.26 1.26 0 0 1 1.3 1.3 1.26 1.26 0 0 1-1.3 1.3 1.27 1.27 0 0 1 1.3 1.2 1.27 1.27 0 0 1-1.3 1.3M175.4 190.5a1.26 1.26 0 0 1 1.3 1.3 1.26 1.26 0 0 1-1.3 1.2M180.5 182.9a1.27 1.27 0 0 0-1.3 1.3 1.27 1.27 0 0 0 1.3 1.2 1.27 1.27 0 0 0-1.3 1.3 1.27 1.27 0 0 0 1.3 1.3 1.26 1.26 0 0 0-1.3 1.2 1.26 1.26 0 0 0 1.3 1.3M180.5 190.5a1.26 1.26 0 0 0-1.3 1.3 1.26 1.26 0 0 0 1.3 1.2M180.5 182.9h2.6v3.6M183.1 186.4a1.26 1.26 0 0 0 1.2 1.3 1.26 1.26 0 0 0 1.3-1.3M185.6 189.5a1.26 1.26 0 0 0-1.3-1.3 1.26 1.26 0 0 0-1.2 1.3v3.6h-2.6"/>
<path d="M185.6 189.5a1.26 1.26 0 0 1 1.3-1.3 1.26 1.26 0 0 1 1.2 1.3 1.27 1.27 0 0 1 1.3-1.3 1.27 1.27 0 0 1 1.3 1.3M185.6 186.4a1.26 1.26 0 0 0 1.3 1.3 1.26 1.26 0 0 0 1.2-1.3 1.27 1.27 0 0 0 1.3 1.3 1.27 1.27 0 0 0 1.3-1.3M190.7 189.5v3.6h5.1M194.5 182.9a1.26 1.26 0 0 0-1.3 1.3 1.26 1.26 0 0 0 1.3 1.2 1.27 1.27 0 0 0-1.3 1.3 1.27 1.27 0 0 0 1.3 1.3M194.5 188a1.26 1.26 0 0 0-1.3 1.2 1.26 1.26 0 0 0 1.3 1.3M194.5 190.5a1.26 1.26 0 0 0-1.3 1.3 1.26 1.26 0 0 0 1.3 1.2M194.5 188h1.3M195.8 182.9h-5.1v3.6M213.5 198.1h10.2v10.2h-10.2zM236.4 185.4v5.1M237.4 188h1.5M237.4 188l.2 1 .6 1.4"/>
<path d="M238.2 185.5l-.6 1.4-.2 1.1M244 188h.1M244 188l.8 .7M244.8 188.7h.1M246.3 187.2h.1M246.3 187.2l1.5 1.5M246.3 187.2l-1.5 1.5M247.8 188.7h.1M249.4 187.2h.1M249.4 187.2l1.5 1.5M249.4 187.2l-1.6 1.5M250.9 188.7h.1"/>
<path d="M251.6 188l-.7 .7M259.3 198.1v3.3M312.3 185.4v-1.2h3.1v1.2M360.9 193.1h5v5h-5zM95.9 206h.1M95.9 203h.1M95.9 206l1.6 1.5M95.9 203l1.6 1.5M96.7 200.7h.1M96.7 200.7l.8 .7M97.5 207.5h.1M97.5 204.5h.1"/>
<path d="M97.5 201.4h.1M97.5 207.5l-.8 .8M97.5 204.5l-1.6 1.5M97.5 201.4l-1.6 1.6M103.6 206h.1M103.6 203h.1M103.6 206l1.5 1.5M103.6 203l1.5 1.5M104.3 200.7h.1M104.3 200.7l.8 .7M105.1 207.5h.1M105.1 204.5h.1"/>
<path d="M105.1 201.4h.1M105.1 207.5l-.8 .8M105.1 204.5l-1.5 1.5M105.1 201.4l-1.5 1.6M109.4 218.5h5.1M111.9 219.5v1.5M235.6 210.6h.1M235.6 213.6h.1M235.6 210.6l1.6 1.5M235.6 213.6l1.6 1.6M236.4 215.9h.1M236.4 208.3l.8 .8"/>
<path d="M237.2 209.1h.1M237.2 212.1h.1M237.2 215.2h.1M237.2 209.1l-1.6 1.5M237.2 212.1l-1.6 1.5M237.2 215.2l-.8 .7M257.5 201.4h3.5M257.5 202.5h3.5M259.3 202.5v3.3M373.6 205.7a1.26 1.26 0 0 1 1.2-1.2 1.26 1.26 0 0 1 1.3 1.2 1.27 1.27 0 0 1 1.2-1.2 1.27 1.27 0 0 1 1.3 1.2 1.27 1.27 0 0 1 1.3-1.2 1.27 1.27 0 0 1 1.3 1.2 1.27 1.27 0 0 1 1.2-1.2 1.27 1.27 0 0 1 1.3 1.2M109.4 220.3a4.1 4.1 0 0 1 5 0M112.2 253.3h4.6"/>
<path d="M112.2 252h4.6M114.5 251.5v.5M114.5 253.3h.1M114.5 253.3v.7M124.6 251.5h5.1M127.2 252.5l1 .1 1.4 .7M127.2 252.5l-1.1 .1-1.4 .7M127.2 252.5v1.5M127.2 248.9v2.6M193.2 254h20.3v20.3h-20.3zM231.3 256.6h.5M231.8 254.3v4.5"/>
<path d="M233.1 254.3v4.5M233.1 256.6h.1M233.1 256.6h.8M248.3 253.8h.1M248.3 256.8h.1M248.3 253.8l1.6 1.5M248.3 256.8l1.6 1.5M249.1 259.1h.1M249.1 251.5l.8 .7M249.9 252.2h.1M249.9 255.3h.1M249.9 258.3h.1"/>
<path d="M249.9 252.2l-1.6 1.6M249.9 255.3l-1.6 1.5M249.9 258.3l-.8 .8M281.4 256.3h.1M281.4 259.4h.1M281.4 256.3l1.5 1.5M281.4 259.4l1.5 1.5M282.1 254l.8 .8M282.9 254.8h.1M282.9 257.8h.1M282.9 254.8l-1.5 1.5M282.9 257.8l-1.5 1.6"/>
<path d="M295.1 258.3h4.5M295.1 257.1h4.5M297.4 256.6v.5M297.4 258.3h.1M297.4 258.3v.8M307.8 258.3h4.5M307.8 257.1h4.5M310.1 256.6v.5M310.1 258.3h.1M310.1 258.3v.8M282.1 261.6h.1M282.9 260.9h.1"/>
<path d="M282.9 260.9l-.8 .7"/>
<circle cx="175.2" cy="130.3" r=".24"/>
<circle cx="183.8" cy="133.4" r=".24"/>
<circle cx="194" cy="130.3" r=".24"/>
<circle cx="175.2" cy="148.1" r=".24"/>
<circle cx="183.8" cy="151.1" r=".24"/>
<circle cx="194" cy="148.1" r=".24"/>
<circle cx="175.2" cy="165.9" r=".24"/>
<circle cx="183.8" cy="168.9" r=".24"/>
<circle cx="194" cy="165.9" r=".24"/>
<circle cx="175.2" cy="183.7" r=".24"/>
<circle cx="183.8" cy="186.7" r=".24"/>
<circle cx="194" cy="183.7" r=".24"/>
<circle cx="100.5" cy="246.4" r="1.26"/>
<circle cx="101.8" cy="246.4" r="1.26"/>
<circle cx="103" cy="246.4" r="1.26"/>
<circle cx="104.3" cy="246.4" r="1.26"/>
<circle cx="105.6" cy="246.4" r="1.26"/>
</g>
<g font-size="6.9" fill="#8000ff">
<text x="282.1" y="107.8">CHASSIS_GND</text>
<text x="320.2" y="201.8">GND</text>
<text x="172.9" y="288.2">GND</text>
</g>
<text font-size="5.3" fill="#00f" x="165.3" y="22.6">Rererence Circuit로 수정함(1121)</text>
<text font-size="4.8" fill="#00f" x="38.3" y="263.9">USB Host IF</text>
<g font-size="4.1" fill="#00f">
<text x="305" y="209.4">Connector 사양변경(0319)</text>
<text x="332.9" y="273">WAVESYSCOM</text>
</g>
<g font-size="4.1" fill="#f00">
<text x="58.6" y="258.1">Connector Side</text>
<text x="147.5" y="268.3">AC494 Side</text>
</g>
<g font-size="3.3">
<text x="124.6" y="12.6">3V3</text>
<text x="53.5" y="33.5">LAN PORT</text>
<text x="274.5" y="36">LAN</text>
<text x="274.5" y="39.8">STRAIGHT CONNECT</text>
<text x="251.4" y="112.2">3V3</text>
<text x="122.1" y="121.9">3V3</text>
<text x="58.6" y="147.8">PC PORT</text>
<text x="233.6" y="226.5">3V3</text>
<text x="332.9" y="280">VoIP Module</text>
</g>
<g font-size="3.3" fill="#00f">
<text x="172.9" y="76.6">R131, R132</text>
<text x="172.9" y="80.4">C124,</text>
<text x="172.9" y="84.2">C125삭제</text>
<text x="172.9" y="88">(0209)</text>
<text x="221.2" y="104.6">PROTECT</text>
<text x="221.2" y="108.4">CIRCUIT추가(0105)</text>
<text x="142.4" y="175.7">R145, R146</text>
<text x="142.4" y="179.5">C137,</text>
<text x="142.4" y="183.3">C138삭제</text>
<text x="142.4" y="187.1">(0209)</text>
<text x="175.4" y="201.1">Part</text>
<text x="175.4" y="204.9">수정(0209)</text>
<text x="200.8" y="218.9">PROTECT</text>
<text x="200.8" y="222.7">CIRCUIT추가(0105)</text>
<text x="167.8" y="239.5">USB IF &amp; Protection 회로 추가</text>
<text x="167.8" y="243.5">(1222)</text>
<text x="81.5" y="262.1">Net</text>
<text x="81.5" y="265.9">수정(0209)</text>
<text x="335.5" y="287.5">MDI-X</text>
</g>
<g font-size="3.3" fill="#f00">
<text x="51" y="112.2">AS1602삭제(0413)</text>
<text x="48.4" y="211.3">AS1602삭제(0413)</text>
<text x="325.3" y="267.1">Classified Confidential Rank:A</text>
<text x="18" y="272.6">USB Connector삭제</text>
<text x="18" y="276.5">USB Signal Connector 연결</text>
<text x="18" y="280.5">Main Board에서 USB Memory부분</text>
<text x="18" y="284.5">실장예정(0316)</text>
<text x="76.4" y="284.9">EClamp2522P삭제(0413)</text>
<text x="411.7" y="287.6">A3</text>
</g>
<text font-size="3" fill="#00f" x="272" y="188.2">USB Net 추가(0316)</text>
<g font-size="2.3" fill="#000080">
<text x="129.7" y="22.4">BD10</text>
<text x="129.7" y="24.9">BD-1K-1608</text>
<text x="117" y="35.1">R122</text>
<text x="129.7" y="35.1">R123</text>
<text x="147.5" y="35.1">R124</text>
<text x="117" y="37.6">R-49R9</text>
<text x="127.2" y="37.6">R-49R9</text>
<text x="147.5" y="40.2">R-15R</text>
<text x="360.9" y="41.7">M1</text>
<text x="117" y="47.8">C116</text>
<text x="360.9" y="44.7">M_3.5</text>
<text x="117" y="50.3">C-6.8nF</text>
<text x="117" y="58">C118</text>
<text x="249.1" y="58">C-100nF</text>
<text x="251.6" y="55.4">C115</text>
<text x="274.5" y="55.4">R125</text>
<text x="274.5" y="58">R-75R</text>
<text x="117" y="60.5">C-6.8nF</text>
<text x="371" y="60.5">L4</text>
<text x="371" y="63">BD-80R-3216</text>
<text x="249.1" y="75.7">C-100nF</text>
<text x="251.6" y="73.2">C117</text>
<text x="274.5" y="73.2">R127</text>
<text x="274.5" y="75.7">R-75R</text>
<text x="101.8" y="83.4">R130</text>
<text x="230.8" y="83.1">U8</text>
<text x="360.9" y="82.3">M2</text>
<text x="89.1" y="88.4">R129</text>
<text x="101.8" y="85.9">R-49R9</text>
<text x="292.3" y="88.4">C-1nF/2KV-3216</text>
<text x="292.3" y="85.9">C119</text>
<text x="360.9" y="85.4">M_3.5</text>
<text x="86.5" y="91">R-49R9</text>
<text x="134.8" y="93.5">C122</text>
<text x="134.8" y="96.1">C-22nF</text>
<text x="231.3" y="96.1">SRV05-4_SOT-23</text>
<text x="258.2" y="96.1">R139</text>
<text x="258.2" y="99.1">R-100K/OPT</text>
<text x="371" y="101.1">L3</text>
<text x="96.7" y="103.7">C126</text>
<text x="96.7" y="106.2">C-10nF</text>
<text x="371" y="103.7">BD-80R-3216</text>
<text x="127.2" y="131.6">BD12</text>
<text x="180.5" y="126.5">X1</text>
<text x="360.9" y="130.6">M4</text>
<text x="127.2" y="134.2">BD-1K-1608</text>
<text x="360.9" y="133.6">M_3.5</text>
<text x="124.6" y="149.4">R134</text>
<text x="134.8" y="149.4">R135</text>
<text x="142.4" y="149.4">R136</text>
<text x="371" y="149.4">L6</text>
<text x="124.6" y="154.5">R-49R9</text>
<text x="134.8" y="154.5">R-49R9R-15R</text>
<text x="371" y="151.9">BD-80R-3216</text>
<text x="312.6" y="159.6">J11</text>
<text x="231.3" y="169.7">C127</text>
<text x="231.3" y="172.3">C-100nF</text>
<text x="249.1" y="169.7">R138</text>
<text x="249.1" y="172.3">R-75R</text>
<text x="124.6" y="179.9">C128</text>
<text x="124.6" y="182.4">C-6.8nF</text>
<text x="124.6" y="190">C130</text>
<text x="231.3" y="187.5">C129</text>
<text x="231.3" y="190">C-100nF</text>
<text x="246.6" y="187.5">R140</text>
<text x="246.6" y="190">R-75R</text>
<text x="302.4" y="187.5">A3A-16DA-2SV_SMD</text>
<text x="360.9" y="189">M3</text>
<text x="124.6" y="192.6">C-6.8nF</text>
<text x="178" y="197.7">H2009</text>
<text x="213" y="197.4">U12</text>
<text x="360.9" y="192.1">M_3.5</text>
<text x="96.7" y="200.2">R143</text>
<text x="104.3" y="200.2">R144</text>
<text x="142.4" y="202.7">C-22nF</text>
<text x="143.7" y="200.2">C134</text>
<text x="261.8" y="202.7">C131</text>
<text x="96.7" y="205.3">R-49R9R-49R9</text>
<text x="261.8" y="205.3">C-1nF/2KV-3216</text>
<text x="371" y="207.8">L7</text>
<text x="211" y="210.4">SRV05-4_SOT-23</text>
<text x="240.5" y="210.4">R141</text>
<text x="240.5" y="213.4">R-100K/OPT</text>
<text x="371" y="210.4">BD-80R-3216</text>
<text x="101.8" y="218">C136</text>
<text x="101.8" y="220.5">C-10nF</text>
<text x="101.8" y="243.4">FB1</text>
<text x="99.2" y="251">FBEAD</text>
<text x="115.2" y="251">C139</text>
<text x="128.7" y="250.2">C140</text>
<text x="231.3" y="251">C141</text>
<text x="114.5" y="256.1">C-100nF</text>
<text x="127.2" y="256.1">C-47uF/10V</text>
<text x="200.8" y="253.5">U13</text>
<text x="231.3" y="253.5">C-2nF</text>
<text x="251.6" y="253.5">R148</text>
<text x="251.6" y="256.1">R-10K</text>
<text x="272" y="256.1">R149</text>
<text x="298.1" y="256.1">C142</text>
<text x="312.6" y="256.1">C143</text>
<text x="272" y="258.6">R-10K</text>
<text x="297.4" y="261.2">C-100nF</text>
<text x="312.6" y="258.6">C-10uF/16V-TA</text>
<text x="193.2" y="276.4">MIC2005_0.5YM6/SOT-23</text>
</g>
<g font-size="2.3">
<text x="10.6" y="51.6">LAN_RXP</text>
<text x="310.1" y="51.4">TX0P</text>
<text x="362.9" y="53.9" transform="rotate(-90 362.9 53.9)">1</text>
<text x="10.6" y="61.8">LAN_RXM</text>
<text x="310.1" y="61.5">TX0N</text>
<text x="10.8" y="69.4">LAN_TXP</text>
<text x="310.1" y="69.1">RX0P</text>
<text x="10.8" y="79.5">LAN_TXM</text>
<text x="290.3" y="79">2</text>
<text x="310.1" y="79.3">RX0N</text>
<text x="228.3" y="85.9">1</text>
<text x="228.3" y="88.4">2</text>
<text x="243.3" y="88.4">5</text>
<text x="243.3" y="85.9">6</text>
<text x="279.6" y="85.9">1nF/2KV</text>
<text x="228.3" y="90.9">3</text>
<text x="243.3" y="90.9">4</text>
<text x="290.3" y="92.8">1</text>
<text x="362.9" y="94.5" transform="rotate(-90 362.9 94.5)">1</text>
<text x="169.9" y="129">1</text>
<text x="197.5" y="129">24</text>
<text x="169.9" y="134.1">2</text>
<text x="197.5" y="134.1">23</text>
<text x="169.9" y="139.2">3</text>
<text x="197.5" y="139.2">22</text>
<text x="362.9" y="142.8" transform="rotate(-90 362.9 142.8)">1</text>
<text x="169.9" y="146.8">4</text>
<text x="197.5" y="146.8">21</text>
<text x="169.9" y="151.9">5</text>
<text x="197.5" y="151.9">20</text>
<text x="169.9" y="157">6</text>
<text x="197.5" y="157">19</text>
<text x="13.1" y="165.9">PC_TXP</text>
<text x="169.9" y="164.6">7</text>
<text x="197.5" y="164.6">18</text>
<text x="307" y="164.6">1</text>
<text x="307" y="167.1">3</text>
<text x="319.5" y="164.6">2</text>
<text x="319.5" y="167.1">4</text>
<text x="169.9" y="169.7">8</text>
<text x="197.5" y="169.7">17</text>
<text x="307" y="169.7">5</text>
<text x="307" y="172.2">7</text>
<text x="319.5" y="169.7">6</text>
<text x="319.5" y="172.2">8</text>
<text x="355.8" y="170.7">PC_LINKON</text>
<text x="355.8" y="168.2">PC_ACTIVITY</text>
<text x="13.1" y="176.1">PC_TXM</text>
<text x="169.9" y="174.8">9</text>
<text x="197.5" y="174.8">16</text>
<text x="305.7" y="177.3">11</text>
<text x="305.7" y="179.8">13</text>
<text x="307" y="174.8">9</text>
<text x="319.5" y="174.8">10</text>
<text x="319.5" y="177.3">12</text>
<text x="319.5" y="179.8">14</text>
<text x="13.4" y="183.7">PC_RXP</text>
<text x="168.6" y="182.4">10</text>
<text x="197.5" y="182.4">15</text>
<text x="305.7" y="182.4">15</text>
<text x="319.5" y="182.4">16</text>
<text x="168.6" y="187.5">11</text>
<text x="197.5" y="187.5">14</text>
<text x="13.4" y="193.8">PC_RXM</text>
<text x="168.6" y="192.5">12</text>
<text x="197.5" y="192.5">13</text>
<text x="259.8" y="195.9">2</text>
<text x="210.5" y="200.2">1</text>
<text x="210.5" y="202.7">2</text>
<text x="225.5" y="202.7">5</text>
<text x="225.5" y="200.2">6</text>
<text x="249.1" y="202.7">1nF/2KV</text>
<text x="362.9" y="201.2" transform="rotate(-90 362.9 201.2)">1</text>
<text x="210.5" y="205.2">3</text>
<text x="225.5" y="205.2">4</text>
<text x="259.8" y="209.6">1</text>
<text x="246.6" y="240.8">3V3</text>
<text x="279.6" y="240.8">3V3</text>
<text x="307.5" y="242.9">5V0</text>
<text x="221.2" y="247.9">5V0</text>
<text x="190.2" y="256">6</text>
<text x="215.3" y="256">1</text>
<text x="215.3" y="261.1">5</text>
<text x="215.3" y="266.2">4</text>
<text x="259.8" y="267.5">USB_OVR_CURR</text>
<text x="158.2" y="275.1">USB_D_P</text>
<text x="158.2" y="272.6">USB_D_M</text>
<text x="190.2" y="271.3">2</text>
<text x="215.3" y="271.3">3</text>
<text x="325.3" y="276.4">Title</text>
<text x="325.3" y="284">Size</text>
<text x="327.8" y="286.6">A3</text>
<text x="335.5" y="284">Document Number</text>
<text x="409.1" y="284">Rev</text>
<text x="325.3" y="291.6">Date:</text>
<text x="338.5" y="291.6">Thursday, July 19, 2012</text>
<text x="376.1" y="291.6">Sheet</text>
<text x="388.8" y="291.6">5</text>
<text x="396.4" y="291.6">of</text>
<text x="404" y="291.6">7</text>
</g>
<g font-size="2.3" fill="#f00">
<text x="33.7" y="50.3">LAN_RXP</text>
<text x="295.3" y="50.3">TX0P</text>
<text x="33.7" y="60.5">LAN_RXM</text>
<text x="295.3" y="60.5">TX0N</text>
<text x="33.7" y="68.1">LAN_TXP</text>
<text x="295.3" y="68.1">RX0P</text>
<text x="33.7" y="78.3">LAN_TXM</text>
<text x="295.3" y="78.3">RX0N</text>
<text x="33.7" y="164.6">PC_TXP</text>
<text x="272.5" y="164.6">TX1P</text>
<text x="272.5" y="167.2">TX1N</text>
<text x="330.9" y="167.2">PC_ACTIVITY</text>
<text x="272.5" y="169.7">RX1P</text>
<text x="272.5" y="172.2">RX1N</text>
<text x="330.9" y="169.7">PC_LINKON</text>
<text x="33.7" y="174.8">PC_TXM</text>
<text x="277.5" y="177.3">VBUS</text>
<text x="277.5" y="179.9">DM</text>
<text x="87" y="182.4">PC_RXP</text>
<text x="277.5" y="182.4">DP</text>
<text x="33.7" y="192.6">PC_RXM</text>
<text x="145.5" y="245.9">Vbus-2</text>
<text x="84.5" y="268.8">VBUS</text>
<text x="226.7" y="266.2">USB_OVR_CURR</text>
<text x="84.5" y="271.3">DM</text>
<text x="84.5" y="273.8">DP</text>
</g>
<g font-size="2.3" fill="#004080">
<text x="232.6" y="87.4">1</text>
<text x="232.6" y="90">G</text>
<text x="236.4" y="90">Vcc</text>
<text x="238.9" y="87.4">6</text>
<text x="232.6" y="92.5">3</text>
<text x="238.9" y="92.5">4</text>
<text x="214.8" y="201.7">1</text>
<text x="221.2" y="201.7">6</text>
<text x="214.8" y="204.3">G</text>
<text x="214.8" y="206.8">3</text>
<text x="218.6" y="204.3">Vcc</text>
<text x="221.2" y="206.8">4</text>
<text x="194.5" y="257.6">VOUT</text>
<text x="208.5" y="257.6">VIN</text>
<text x="204.1" y="262.7">CSLEW</text>
<text x="205" y="267.8">FAULT</text>
<text x="194.5" y="272.8">GND</text>
<text x="203.3" y="272.8">ENABLE</text>
</g>
<g font-size="2.3" fill="#00f">
<text x="176.7" y="135.2">RX</text>
<text x="176.7" y="153">TX</text>
<text x="176.7" y="170.8">TX</text>
<text x="176.7" y="188.5">RX</text>
<text x="127.9" y="251.5">+</text>
</g>
<g font-size="1.8">
<text x="44.2" y="1.9">5</text>
<text x="127.1" y="1.9">4</text>
<text x="210.1" y="1.9">3</text>
<text x="293" y="1.9">2</text>
<text x="376" y="1.9">1</text>
<text x=".8" y="40.7">D</text>
<text x="418.1" y="40.7">D</text>
<text x=".8" y="113.6">C</text>
<text x="418.1" y="113.6">C</text>
<text x=".8" y="186.6">B</text>
<text x="418.1" y="186.6">B</text>
<text x=".8" y="259.5">A</text>
<text x="418.1" y="259.5">A</text>
<text x="44.2" y="296.3">5</text>
<text x="127.1" y="296.3">4</text>
<text x="210.1" y="296.3">3</text>
<text x="293" y="296.3">2</text>
<text x="376" y="296.3">1</text>
</g>
<g font-size="1.3" fill="#00f">
<text x="175.4" y="128.2">CHIP</text>
<text x="190.2" y="128.7">MEDIA</text>
</g>
</svg>
